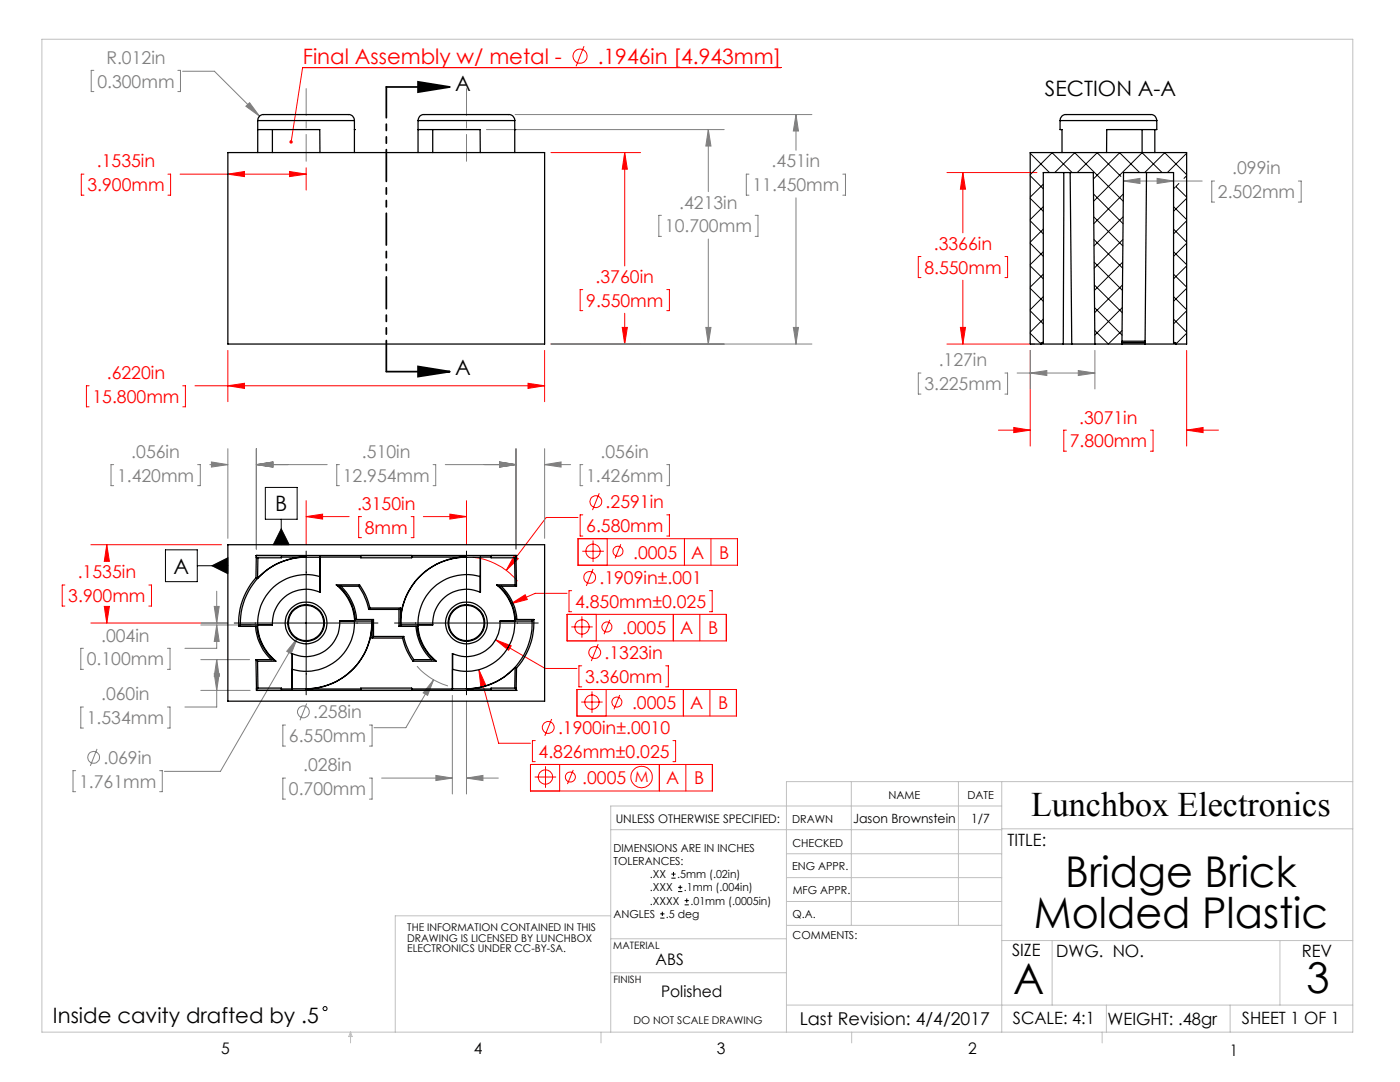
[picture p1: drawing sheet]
<svg xmlns="http://www.w3.org/2000/svg" width="279mm" height="216mm" viewBox="0 0 279 216" stroke-linecap="round" stroke-linejoin="round" font-family="sans-serif">
<g fill="none" stroke="#808080" stroke-width=".2">
<path d="M18.7 14h-.5v4.3h.5M35.5 14h.5v4.3h-.5M36.4 14.2h6.4l9 9M49.1 21.2l.7-.7 2 2.7zM97.1 25.9h47.4M102.8 22.9h59.2M141.4 25.9v12.3M141.4 25.9l.5 3.2h-1zM149.5 34.7h-.6v4.2h.6M158.9 22.9v7.1M158.9 39.5v29.2M158.9 22.9l.4 3.2h-1z"/>
<path d="M168.2 34.7h.5v4.2h-.5M224.2 36.1l3.3-.5v1zM224.2 36.1h15.7M224.2 35.7v3.6M230.9 35.6l3.3 .5-3.3 .5zM234.2 35.7v3.6M242.4 36.1h-.6v4.2h.6M259.1 36.1h.6v4.2h-.6M132 43h-.5v4.2h.5M141.4 47.7v21M150.7 43h.6v4.2h-.6M110 68.7h52"/>
<path d="M140.9 65.3h1l-.5 3.4zM158.3 65.3h1l-.4 3.4zM183.8 74.4h-.5v4.2h.5M200.6 74.4h.5v4.2h-.5M203 74.4h15.5M205.6 69.9v7.7M205.6 74.4l3.3-.5v1zM215.2 73.9l3.3 .5-3.3 .5zM218.5 69.9v7.7M22.7 92.7h-.5v4.2h.5M39.4 92.7h.6v4.2h-.6M41.9 92.7h3.6"/>
<path d="M42.2 92.2l3.3 .5-3.3 .5zM45.5 89.5v17.9M51.2 92.7l3.3-.5v1zM51.2 92.7h14.1M51.2 89.5v20.1M67.7 92.7h-.5v4.2h.5M86.4 92.7h.6v4.2h-.6M88.9 92.7h14.1M99.7 92.2l3.3 .5-3.3 .5zM103 89.5v20.1M108.7 92.7h5.2M108.7 89.5v17.9"/>
<path d="M108.7 92.7l3.3-.5v1zM116.3 92.7h-.5v4.2h.5M133.1 92.7h.5v4.2h-.5M43.3 118v6.3M16.7 129.4h-.6v4.2h.6M33.4 129.4h.5v4.2h-.5M40.1 124.7h10M40.1 124.3h5.4M40.1 131.6h9.7M40.1 137.8h9.8M42.8 121h.9l-.4 3.3zM42.8 134.4h.9l-.4 3.4z"/>
<path d="M43.3 124.7l.4 3.3h-.9zM43.3 131.6l.4 3.3h-.9zM43.3 124.7v4.7h-6.4M43.3 131.6v9.5h-6.4M59.3 127.4l-1.2 3.1-.9-.5zM59.3 127.4l-15.3 26.5h-11.2M83.2 132.9a13.2 13.2 0 0 0 6.2 4M86.5 135.6l-1.2 3.1-.8-.4zM86.5 135.6l-5.5 9.6h-6.4M90.3 138.7v19.7M93.1 139.9v18.5M15.1 153.8h-.5v4.2h.5"/>
<path d="M16.7 141.1h-.6v4.2h.6M19.4 149.4l-1.4 3.4M31.9 153.8h.5v4.2h-.5M33.4 141.1h.5v4.2h-.5M57 144.7h-.6v4.2h.6M57 155.3h-.6v4.2h.6M61.2 140.4l-1.3 3.3M73.7 144.7h.6v4.2h-.6M73.7 155.3h.6v4.2h-.6M76.2 155.3h14.1M87 154.7l3.3 .6-3.3 .5zM93.1 155.3h6.3"/>
<path d="M93.1 155.3l3.3-.6v1.1z"/>
<circle cx="18.7" cy="151.1" r="1.18"/>
<circle cx="60.6" cy="142" r="1.17"/>
</g>
<g fill="none" stroke="#f00" stroke-width=".2">
<path d="M116.6 9.2l-1.6 4M155.9 13.5h-95.5l-2.3 14.8M16.8 34.7h-.6v4.2h.6M33.5 34.7h.5v4.2h-.5M35.9 34.7h25.2M45.5 34.7l3.3-.5v1zM57.8 34.2l3.3 .5-3.3 .5zM61.1 33.5v4.4M110 30.4h17.8M124.7 30.4l.5 3.4h-1zM124.7 30.4v22.7M189 34.4h17.9"/>
<path d="M192.2 34.4l.5 3.3h-1zM192.2 34.4v12.1M116.3 57.8h-.5v4.2h.5M133.1 57.8h.5v4.2h-.5M183.8 51.2h-.5v4.2h.5M192.2 55.9v12.8M200.6 51.2h.5v4.2h-.5M17.8 77h-.5v4.2h.5M36.5 77h.5v4.2h-.5M38.9 77h69.8M45.5 69.9v10.3M45.5 77l3.3-.5v1z"/>
<path d="M105.4 76.5l3.3 .5-3.3 .5zM108.7 69.9v10.3M110 68.7h17.8M124.2 65.3h1l-.5 3.4zM124.7 62.5v6.2M189 68.7h17.5M191.7 65.3h1l-.5 3.4zM205.6 69.9v19.1M236.8 69.9v19.1M61.1 99.9v8.8M93.1 99.9v8.8M119.6 98.4l-1.3 3.4"/>
<path d="M199.2 85.8h6.4M202.3 85.3l3.3 .5-3.3 .5zM212.8 85.8h-.5v4.2h.5M229.6 85.8h.5v4.2h-.5M236.8 85.8h6.4M236.8 85.8l3.3-.5v1zM12.9 116.7h-.5v4.2h.5M18.1 108.7h26.1M21.3 108.7v3.3M21.3 108.7l.5 3.3h-1zM29.7 116.7h.5v4.2h-.5M61.1 103.1h8.6"/>
<path d="M61.1 103.1l3.3-.5v1zM72.1 103.1h-.5v4.2h.5M82.1 103.1h.5v4.2h-.5M84.5 103.1h8.6M89.8 102.6l3.3 .5-3.3 .5zM94.3 111.2a13.5 13.5 0 0 1 9 4.8M102.6 110.9l.8 .6-2.4 2.3zM113.2 118.4h-6.4l-4.8 2.1M114.1 117.9h-.5v4.2h.5M115.4 103.3h-6.4l-8 10.5M115.4 107.5h31.8v5.3h-31.8zM116.2 110h4.3"/>
<path d="M116.3 102.7h-.5v4.3h.5M118.4 113.5l-1.4 3.4M118.4 107.8v4.3M121.2 107.5v5.3M123.9 108.6l-1.1 2.8M133.1 102.7h.5v4.3h-.5M136.6 107.5v5.3M141.6 117.9h.5v4.2h-.5M141.9 107.5v5.3M18.1 124.3h27.4M20.8 121h1l-.5 3.3zM21.3 121.5v2.8"/>
<path d="M95.6 133.6l3.9 14.7h6.4M95.6 133.6l1.3 3.1-.9 .2zM98.9 127.7l9.9 5.7h6.3M98.9 127.7l3.1 1.2-.5 .9zM102 120.5l2.8-1.8 .4 .9zM113.2 122.6h31.8v5.3h-31.8zM114 125.1h4.3M115.1 137.6h31.9v5.3h-31.9zM116.1 132.9h-.6v4.2h.6M116.1 123v4.2M118.1 138v4.2M119 122.6v5.3"/>
<path d="M119.4 128.5l-1.4 3.4M121 137.6v5.3M121.7 123.7l-1.2 2.8M123.7 138.7l-1.2 2.8M132.9 132.9h.5v4.2h-.5M134.4 122.6v5.3M136.4 137.6v5.3M139.7 122.6v5.3M141.7 137.6v5.3M105.9 152.5h36.3v5.3h-36.3zM106.7 155h4.3M106.8 147.8h-.5v4.2h.5"/>
<path d="M108.9 152.9v4.3M110.1 143.5l-1.4 3.3M111.7 152.5v5.3M114.4 153.6l-1.2 2.9M116 140.1h4.3M131.6 152.5v5.3M134.3 147.8h.5v4.2h-.5M136.9 152.5v5.3"/>
<circle cx="115.7" cy="11.2" r="1.41"/>
<circle cx="117.7" cy="115.2" r="1.18"/>
<circle cx="118.4" cy="110" r="1.42"/>
<circle cx="118.9" cy="100.1" r="1.17"/>
<circle cx="123.3" cy="110" r="1"/>
<circle cx="116.2" cy="125.1" r="1.43"/>
<circle cx="118.7" cy="130.2" r="1.18"/>
<circle cx="121.1" cy="125.1" r="1"/>
<circle cx="108.8" cy="155" r="1.43"/>
<circle cx="109.4" cy="145.2" r="1.17"/>
<circle cx="113.8" cy="155" r="1.01"/>
<circle cx="118.1" cy="140.1" r="1.43"/>
<circle cx="123.1" cy="140.1" r="1"/>
<circle cx="128" cy="155" r="2.14"/>
</g>
<g fill="none" stroke="#000" stroke-width=".2">
<path d="M53 97.3h6.3v6.3h-6.3zM33 109.7h6.4v6.4h-6.4zM39.4 112.9h6.1M42.3 112.9l3.2-1.6v3.2zM56.1 105.5l1.6 3.2h-3.2zM56.1 103.6v5.1M61.1 110v28.6M93.1 110v28.6M46.7 124.3h28.7M78.7 124.3h28.7M134 175.2h.8M134 174.4h.8"/>
<path d="M134.4 174v.8M135.3 177.9h.9M135.3 177.1h.9M135.7 176.6v.9M136.6 179.7h.9M137.1 179.3v.8M131.8 183.2h.8M131.8 182.4h.8M132.2 181.9v.9M136.6 180.6h.9"/>
<circle cx="64.9" cy="201.2" r=".41"/>
</g>
<path d="M77.1 17.4h12.7M83.4 16.3l6.4 1.1-6.4 1zM77.1 74.2h12.7M83.4 73.1l6.4 1.1-6.4 .9z" fill="none" stroke="#000" stroke-width=".35"/>
<path d="M77.1 17.3v56.8" fill="none" stroke="#000" stroke-width=".35" stroke-dasharray="6.3 1.3 1.3 1.3 1.3 1.3" stroke-dashoffset=".2"/>
<path d="M61.1 17.7v14.5M93.1 17.7v14.5" fill="none" stroke="#808080" stroke-width=".2" stroke-dasharray="15.2 1.3 1.3 1.3" stroke-dashoffset="9.9"/>
<g fill="none" stroke="#c0c0c0" stroke-width=".2">
<path d="M8.4 7.8h261.6v198.2h-261.6zM169.9 156v28.6M191.3 156v28.6M199.9 156v50M270 156h-113v50M121.9 165.6h78M157 170.4h42.9M157 175.1h42.9M157 179.9h42.9M199.9 160.8h-78v45.2M199.9 165.4h70.1M121.8 187.3h35.2"/>
<path d="M121.9 194.1h35.1M121.9 182.7h-43v23.3M157 184.6h42.9M199.9 187.7h70.1M210 187.7v12.9M255.4 187.7v12.9M70 206v2.1M70 206l.3 .8h-.7zM119.9 206v2.1M157 200.6h113M170 206v2.1M220 206v2.1"/>
<path d="M220.8 200.6v5.4M245.5 200.6v5.4"/>
</g>
<g fill="#000">
<path d="M83.4 16.3l6.4 1.1-6.4 1zM83.4 73.1l6.4 1.1-6.4 .9z"/>
<path d="M42.3 112.9l3.2 1.6v-3.2zM56.1 105.5l1.6 3.2h-3.2z"/>
</g>
<g fill="#f00">
<path d="M57.8 28.1a.34 .34 0 0 1 .6 .1 .34 .34 0 0 1-.4 .4l.1-.3-.1 .3a.33 .33 0 0 1-.2-.5z"/>
<path d="M21.3 108.7l.5 3.3h-1zM20.8 121h1l-.5 3.3zM89.8 102.6l3.3 .5-3.3 .5zM61.1 103.1l3.3-.5v1zM95.6 133.6l.4 3.3 .9-.2zM98.9 127.7l2.6 2.1 .5-.9zM102 120.5l3.2-.9-.4-.9zM102.6 110.9l-1.6 2.9 2.4-2.3zM57.8 34.2l3.3 .5-3.3 .5zM45.5 34.7l3.3-.5v1zM45.5 77l3.3-.5v1zM105.4 76.5l3.3 .5-3.3 .5zM124.7 30.4l.5 3.4h-1zM124.2 65.3h1l-.5 3.4zM192.2 34.4l.5 3.3h-1zM191.7 65.3h1l-.5 3.4zM202.3 85.3l3.3 .5-3.3 .5zM236.8 85.8l3.3-.5v1z"/>
</g>
<path d="M43.3 124.7l.4 3.3h-.9zM42.8 121h.9l-.4 3.3zM43.3 131.6l.4 3.3h-.9zM42.8 134.4h.9l-.4 3.4zM51.2 92.7l3.3-.5v1zM99.7 92.2l3.3 .5-3.3 .5zM42.2 92.2l3.3 .5-3.3 .5zM51.2 92.7l3.3-.5v1zM99.7 92.2l3.3 .5-3.3 .5zM108.7 92.7l3.3-.5v1zM86.5 135.6l-2 2.7 .8 .4zM93.1 155.3l3.3-.6v1.1zM87 154.7l3.3 .6-3.3 .5zM59.3 127.4l-2.1 2.6 .9 .5zM49.1 21.2l2.7 2-2-2.7zM140.9 65.3h1l-.5 3.4zM141.4 25.9l.5 3.2h-1zM158.9 22.9l.4 3.2h-1zM158.3 65.3h1l-.4 3.4zM230.9 35.6l3.3 .5-3.3 .5zM224.2 36.1l3.3-.5v1zM215.2 73.9l3.3 .5-3.3 .5zM205.6 74.4l3.3-.5v1z" fill="#808080"/>
<g fill="none" stroke="#000" stroke-width=".25">
<path d="M45.5 30.4h63.2v38.3h-63.2zM51.4 24.1a1.4 1.4 0 0 1 1.9-1.2h16a1.21 1.21 0 0 1 1.4 1.2M51.4 25.9h12.4l.1 4.5M51.4 24.1h19.3M51.4 24.1v6.3M54.4 25.9v4.5M70.7 25.9h.1M70.7 24.1v6.3M83.4 24.1a1.4 1.4 0 0 1 1.9-1.2h16a1.21 1.21 0 0 1 1.4 1.2M83.4 25.9h12.4v4.5M83.4 24.1h19.3M83.4 24.1v6.3"/>
<path d="M86.4 25.9v4.5M102.7 25.9h.1M102.7 24.1v6.3M211.6 24.1a1.39 1.39 0 0 1 1.8-1.2h16a1.2 1.2 0 0 1 1.5 1.2M211.6 24.1v1.8h.3v4.5M211.6 24.1h19.3M212.3 34.4l-.1 34.3M213.6 34.4l.3 34.3M227.9 25.9v4.5M228.8 34.4l-.3 33.7M230.5 25.9v4.5M230.9 24.1v1.8h-10l-.1 4.5"/>
<path d="M207.8 68.7v-.3h.4v-34h10l.3 34.3M212.2 68.7h1.7M212.2 68.7h-6.6v-38.3h31.2v38.3h-8.3M213.9 68.7h4.6M218.5 68.7h5.4M223.9 68.7h4.6M223.9 68.1h4.6M223.9 68.4h4.6M223.9 68.7l.3-34.3h10v34h.5v.3M228.5 68.1v.3M228.5 68.4v.3M45.5 108.7h63.2v31.2h-63.2z"/>
<path d="M51.1 115.3l.3 .1M51.1 115.3a13.4 13.4 0 0 0-3.4 9.7M51.2 110.8h.1M51.2 110.8h51.8M51.2 110.8l-.1 4.5M51.2 110.8v.5h5v-.5M51.5 111.3l-.1 4.1M56.2 111.2h4.9M61.1 111.2a13 13 0 0 0-9.7 4.2M61.1 111.2a13.1 13.1 0 0 0-13.1 13.5M61.1 111.2h2.8M61.1 111.2h.1"/>
<path d="M63.8 115a9.7 9.7 0 0 0-12.4 9.6M63.8 115v3.1M63.9 111.2l-.1 3.8M63.9 111.2v7a6.7 6.7 0 0 0-9.5 6.5h-6.4M63.9 111.2h8.1M63.9 111.2h.1M67.5 117h.1M67.5 117a10 10 0 0 1 3.3 6.6M67.6 117a10 10 0 0 1 3.3 6.6M67.6 117h4M68.1 117a10.2 10.2 0 0 1 3.1 6.6M71.6 117a13.1 13.1 0 0 1 2 4.6"/>
<path d="M71.8 116.7h-4.7l.4 .3M71.8 116.7l-.2 .3M71.8 116.7a12.5 12.5 0 0 1 2 4.6M72 110.8v.5h10.2v-.5M82.2 111.2h10.9M93.1 111.2a13.1 13.1 0 0 0-13.2 13.5M93.1 111.2a13.1 13.1 0 0 0-13.1 13.5M93.1 111.2h2.7M93.1 111.2h.1M95.8 115a9.7 9.7 0 0 0-12.4 9.6M95.8 115v3.1M95.8 111.2v3.8"/>
<path d="M95.9 111.2v7a6.7 6.7 0 0 0-9.5 6.5h-6.4M95.9 111.2h2.1M95.9 111.2h-.1M98 110.8v.5h5v-.5M99.4 117h.2M99.4 117a10 10 0 0 1 3.4 6.6M99.6 117a10 10 0 0 1 3.3 6.6M99.6 117h3.5M100 117a10.2 10.2 0 0 1 3.2 6.6M102.7 111.3l.1 5.4M102.8 116.7h-3.7l.3 .3M102.8 116.7l.3 .3"/>
<path d="M103 110.8h.1M103 110.8l.1 6.2M47.7 125h3.6M48 124.7l-.3 .3M51 125a10.2 10.2 0 0 0 3.1 6.6M51.1 131.6l.1 6.2M51.1 131.6l.3 .3M51.1 131.6h3.4M51.2 137.8h.1M51.2 137.8v-.5h5v.5M51.2 137.8h51.8M51.3 125a10 10 0 0 0 3.2 6.6"/>
<path d="M51.3 125h.1M51.4 124.7v.3M51.4 125a9.8 9.8 0 0 0 3.3 6.6M51.4 131.9l.1 5.4M51.4 124.6h3M51.4 124.6v.1M54.5 131.6h.2M54.7 131.6l.4 .3h-3.7M56.2 137.5h15.8M58.3 133.6h.1M61.1 137.4v.1M67.8 124h2.9"/>
<path d="M70.7 124a9.7 9.7 0 0 1-12.4 9.6M70.8 123.6h.1M70.8 123.6v.3h-3a6.7 6.7 0 0 1-9.5 6.5v7.1v-7M70.9 123.6h3.6M72 137.8v-.5h10.2v.5M73.6 121.6h6M73.8 121.3l-.2 .3M73.8 121.3h6.1M74.2 123.9a13.1 13.1 0 0 1-13.1 13.5M74.2 123.9l-3.5 .1M74.2 123.9v.1a13.2 13.2 0 0 1-13.1 13.5M74.2 123.9h.1"/>
<path d="M74.3 127.3h6M74.3 123.9v3.4M74.5 123.6v3.4M74.5 127h6.1M74.5 127l-.2 .3M74.5 123.6l-.3 .3M79.6 125h3.7M79.6 121.6v3.4M79.9 124.7h.1M79.9 121.3l-.3 .3M79.9 124.7l-.3 .3M79.9 121.3v3.4"/>
<path d="M80 124.7h-.1M80.3 127.3a12.5 12.5 0 0 0 2.1 4.6M80.6 127a13.1 13.1 0 0 0 2 4.6M80.6 127l-.3 .3M82.2 137.5h15.8M82.6 131.6l-.2 .3M82.6 131.6h3.9M83 125a10.2 10.2 0 0 0 3.1 6.6M83.3 125h.1M83.3 125a10 10 0 0 0 3.2 6.6M83.4 125a9.8 9.8 0 0 0 3.3 6.6M83.4 124.6v.4"/>
<path d="M83.4 124.6h3M86.5 131.6h.2M86.7 131.6l.4 .3h-4.7M90.3 130.5v3.1M93.1 137.4v.1M98 137.8v-.5h5v.5M99.8 124h2.9M102.7 124a9.7 9.7 0 0 1-12.4 9.6M102.8 123.6h.1M102.8 123.6v.3h-3a6.7 6.7 0 0 1-9.5 6.5v7.1v-3.9M102.8 133.2l.3 .1M102.8 133.2a13.3 13.3 0 0 1-9.7 4.3"/>
<path d="M102.8 133.2l-.1 4.1M102.9 123.6h3.6M103 137.8h.1M103.1 133.3l-.1 4.5M106.2 123.9a13.1 13.1 0 0 1-13.1 13.5M106.2 123.9l-3.5 .1M106.5 123.6l-.3 .3M106.5 123.6a13.6 13.6 0 0 1-3.4 9.7"/>
<circle cx="61.1" cy="124.3" r="3.5"/>
<circle cx="61.1" cy="124.3" r="3.7"/>
<circle cx="61.1" cy="124.3" r="4.2"/>
<circle cx="93.1" cy="124.3" r="3.5"/>
<circle cx="93.1" cy="124.3" r="3.7"/>
<circle cx="93.1" cy="124.3" r="4.2"/>
</g>
<g fill="none" stroke="#000" stroke-width=".2">
<path d="M205.6 39.6l2.6 2.6M205.6 35.1l2.6 2.6M205.6 30.6l3.8 3.8M208.2 36.8l-2.6 2.5M209.9 30.4l4.1 4M210 30.4l-4.4 4.5M214.5 30.4l9.7 9.7M214.5 30.4l-4 4M218.3 38.7l5.8 5.9M218.9 30.4l4.8 4.8M219 30.4l-4 4M223.4 30.4l4 4"/>
<path d="M223.5 30.4l-5.3 5.3M224.2 38.7l-5.9 5.9M227.9 30.4l4 4M228 30.4l-9.7 9.7M232.4 30.4l4.4 4.5M232.5 30.4l-4 4M234.5 37.4l-.3 .3M234.7 37.3l2.1 2M235.3 36.6l-.6 .6M236.8 30.6l-3.8 3.8M236.8 35.1l-.5 .5M236.8 39.6l-2.6 2.6"/>
<path d="M205.6 57.5l2.6 2.6M205.6 53.1l2.6 2.5M205.6 48.5l2.6 2.7M205.6 44.1l2.6 2.6M208.2 41.2l-2.6 2.6M208.2 45.7l-2.6 2.6M208.2 50.2l-2.6 2.6M208.2 54.7l-2.6 2.6M208.2 59.2l-2.6 2.6M218.3 43.3l5.8 5.8M218.3 47.8l5.7 5.7M218.4 52.3l5.6 5.7"/>
<path d="M218.4 56.9l5.6 5.5M224 56.9l-5.6 5.5M224 52.3l-5.6 5.7M224.1 47.8l-5.7 5.7M224.1 43.3l-5.8 5.8M234.2 59.2l2.6 2.6M234.2 54.7l2.6 2.6M234.2 50.2l2.6 2.6M234.2 45.7l2.6 2.6M234.2 41.2l2.6 2.6M236.8 44.1l-2.6 2.6M236.8 48.5l-2.6 2.7"/>
<path d="M236.8 53.1l-2.6 2.5M236.8 57.5l-2.6 2.6M205.6 66.5l2.2 2.1M205.6 62l2.6 2.6M208.2 63.7l-2.6 2.6M208.2 68.2l-.3 .2M218.4 61.4l5.5 5.5M218.5 65.9l2.7 2.8 2.7-2.8M224 61.4l-5.5 5.5M234.2 68.2l.3 .2M234.2 63.7l2.6 2.6M236.8 62l-2.6 2.6"/>
<path d="M236.8 66.5l-2.1 2.1"/>
</g>
<g font-size="8.5">
<text x="212.6" y="177">Bridge Brick</text>
<text x="206.3" y="185.1">Molded Plastic</text>
<text x="202.2" y="198.3">A</text>
<text x="260.8" y="198.1">3</text>
</g>
<text font-size="6.9" x="205.8" y="162.9">Lunchbox Electronics</text>
<g font-size="4.2" fill="#f00">
<text x="60.4" y="12.8">Final Assembly w/ metal -</text>
<text x="119.3" y="12.8">.1946in [4.943mm]</text>
</g>
<g font-size="4.2">
<text x="90.9" y="18.1">A</text>
<text x="208.5" y="19.1">SECTION A-A</text>
<text x="90.9" y="74.9">A</text>
<text x="54.9" y="102">B</text>
<text x="34.7" y="114.5">A</text>
<text x="10.6" y="204">Inside cavity drafted by .5</text>
</g>
<g font-size="3.5" fill="#808080">
<text x="19.4" y="17.5">0.300mm</text>
<text x="21.2" y="12.7">R.012in</text>
<text x="154" y="33.4">.451in</text>
<text x="245.9" y="34.8">.099in</text>
<text x="135.6" y="41.6">.4213in</text>
<text x="150.2" y="38.2">11.450mm</text>
<text x="243.1" y="39.5">2.502mm</text>
<text x="132.7" y="46.4">10.700mm</text>
<text x="184.5" y="77.9">3.225mm</text>
<text x="187.3" y="73.1">.127in</text>
<text x="26.2" y="91.4">.056in</text>
<text x="72.2" y="91.4">.510in</text>
<text x="119.8" y="91.4">.056in</text>
<text x="23.4" y="96.1">1.420mm</text>
<text x="68.4" y="96.1">12.954mm</text>
<text x="117" y="96.1">1.426mm</text>
<text x="20.2" y="128">.004in</text>
<text x="17.3" y="132.8">0.100mm</text>
<text x="20.2" y="139.8">.060in</text>
<text x="62.5" y="143.4">.258in</text>
<text x="17.3" y="144.5">1.534mm</text>
<text x="57.7" y="148.1">6.550mm</text>
<text x="20.6" y="152.4">.069in</text>
<text x="60.5" y="153.9">.028in</text>
<text x="15.8" y="157.2">1.761mm</text>
<text x="57.7" y="158.7">0.700mm</text>
</g>
<g font-size="3.5" fill="#f00">
<text x="19.3" y="33.4">.1535in</text>
<text x="17.5" y="38.2">3.900mm</text>
<text x="186.4" y="49.9">.3366in</text>
<text x="118.9" y="56.5">.3760in</text>
<text x="184.5" y="54.6">8.550mm</text>
<text x="117" y="61.2">9.550mm</text>
<text x="21.3" y="75.7">.6220in</text>
<text x="18.5" y="80.4">15.800mm</text>
<text x="213.5" y="89.2">7.800mm</text>
<text x="215.4" y="84.5">.3071in</text>
<text x="71.3" y="101.8">.3150in</text>
<text x="120.9" y="101.4">.2591in</text>
<text x="72.8" y="106.5">8mm</text>
<text x="117" y="106.2">6.580mm</text>
<text x="126.4" y="111.4">.0005</text>
<text x="137.9" y="111.4">A</text>
<text x="143.5" y="111.4">B</text>
<text x="15.5" y="115.4">.1535in</text>
<text x="119.6" y="116.5">.1909in±.001</text>
<text x="13.6" y="120.1">3.900mm</text>
<text x="114.8" y="121.3">4.850mm±0.025</text>
<text x="120.7" y="131.5">.1323in</text>
<text x="124.2" y="126.6">.0005</text>
<text x="135.7" y="126.6">A</text>
<text x="141.3" y="126.6">B</text>
<text x="116.8" y="136.3">3.360mm</text>
<text x="126.1" y="141.5">.0005</text>
<text x="137.7" y="141.5">A</text>
<text x="143.3" y="141.5">B</text>
<text x="111.4" y="146.5">.1900in±.0010</text>
<text x="107.5" y="151.2">4.826mm±0.025</text>
<text x="116.2" y="156.5">.0005</text>
<text x="132.9" y="156.5">A</text>
<text x="138.5" y="156.5">B</text>
</g>
<text font-size="3.5" x="159.6" y="204.5">Last Revision: 4/4/2017</text>
<g font-size="3.4">
<text x="201.1" y="168.8">TITLE:</text>
<text x="202" y="190.8">SIZE</text>
<text x="210.8" y="190.9">DWG. NO.</text>
<text x="259.8" y="191">REV</text>
<text x="202.1" y="204.4">SCALE: 4:1</text>
<text x="221" y="204.5">WEIGHT: .48gr</text>
<text x="247.8" y="204.4">SHEET 1 OF 1</text>
</g>
<g font-size="3.2">
<text x="130.8" y="192.5">ABS</text>
<text x="131.9" y="198.9">Polished</text>
<text x="44.2" y="210.4">5</text>
<text x="94.6" y="210.3">4</text>
<text x="143.1" y="210.4">3</text>
<text x="193.2" y="210.3">2</text>
<text x="245.4" y="210.6">1</text>
</g>
<text font-size="3" fill="#f00" x="126.7" y="156.1">M</text>
<g font-size="2.5">
<text x="170.3" y="164.2">Jason Brownstein</text>
<text x="193.8" y="164.2">1/7</text>
</g>
<text font-size="2.4" x="122.9" y="164.2">UNLESS OTHERWISE SPECIFIED:</text>
<g font-size="2.2">
<text x="177.3" y="159.4">NAME</text>
<text x="193.1" y="159.4">DATE</text>
<text x="158.1" y="164.2">DRAWN</text>
<text x="122.4" y="169.9">DIMENSIONS ARE IN INCHES</text>
<text x="122.4" y="172.6">TOLERANCES:</text>
<text x="158.1" y="173.7">ENG APPR.</text>
<text x="158.2" y="169.1">CHECKED</text>
<text x="129.7" y="177.9">.XXX</text>
<text x="129.7" y="175.2">.XX</text>
<text x="135.2" y="175.2">.5mm (.02in)</text>
<text x="136.5" y="177.9">.1mm (.004in)</text>
<text x="158.2" y="178.4">MFG APPR.</text>
<text x="122.4" y="183.2">ANGLES</text>
<text x="129.7" y="180.5">.XXXX</text>
<text x="132.9" y="183.2">.5 deg</text>
<text x="137.8" y="180.5">.01mm (.0005in)</text>
<text x="158.2" y="183.2">Q.A.</text>
<text x="158.2" y="187.4">COMMENTS:</text>
</g>
<g font-size="2.1">
<text x="81.3" y="185.8">THE INFORMATION CONTAINED IN THIS</text>
<text x="81.3" y="187.9">DRAWING IS LICENSED BY LUNCHBOX</text>
<text x="81.3" y="190">ELECTRONICS UNDER CC-BY-SA.</text>
<text x="126.4" y="204.3">DO NOT SCALE DRAWING</text>
</g>
<g font-size="2">
<text x="122.4" y="189.4">MATERIAL</text>
<text x="122.4" y="196.2">FINISH</text>
</g>
</svg>
